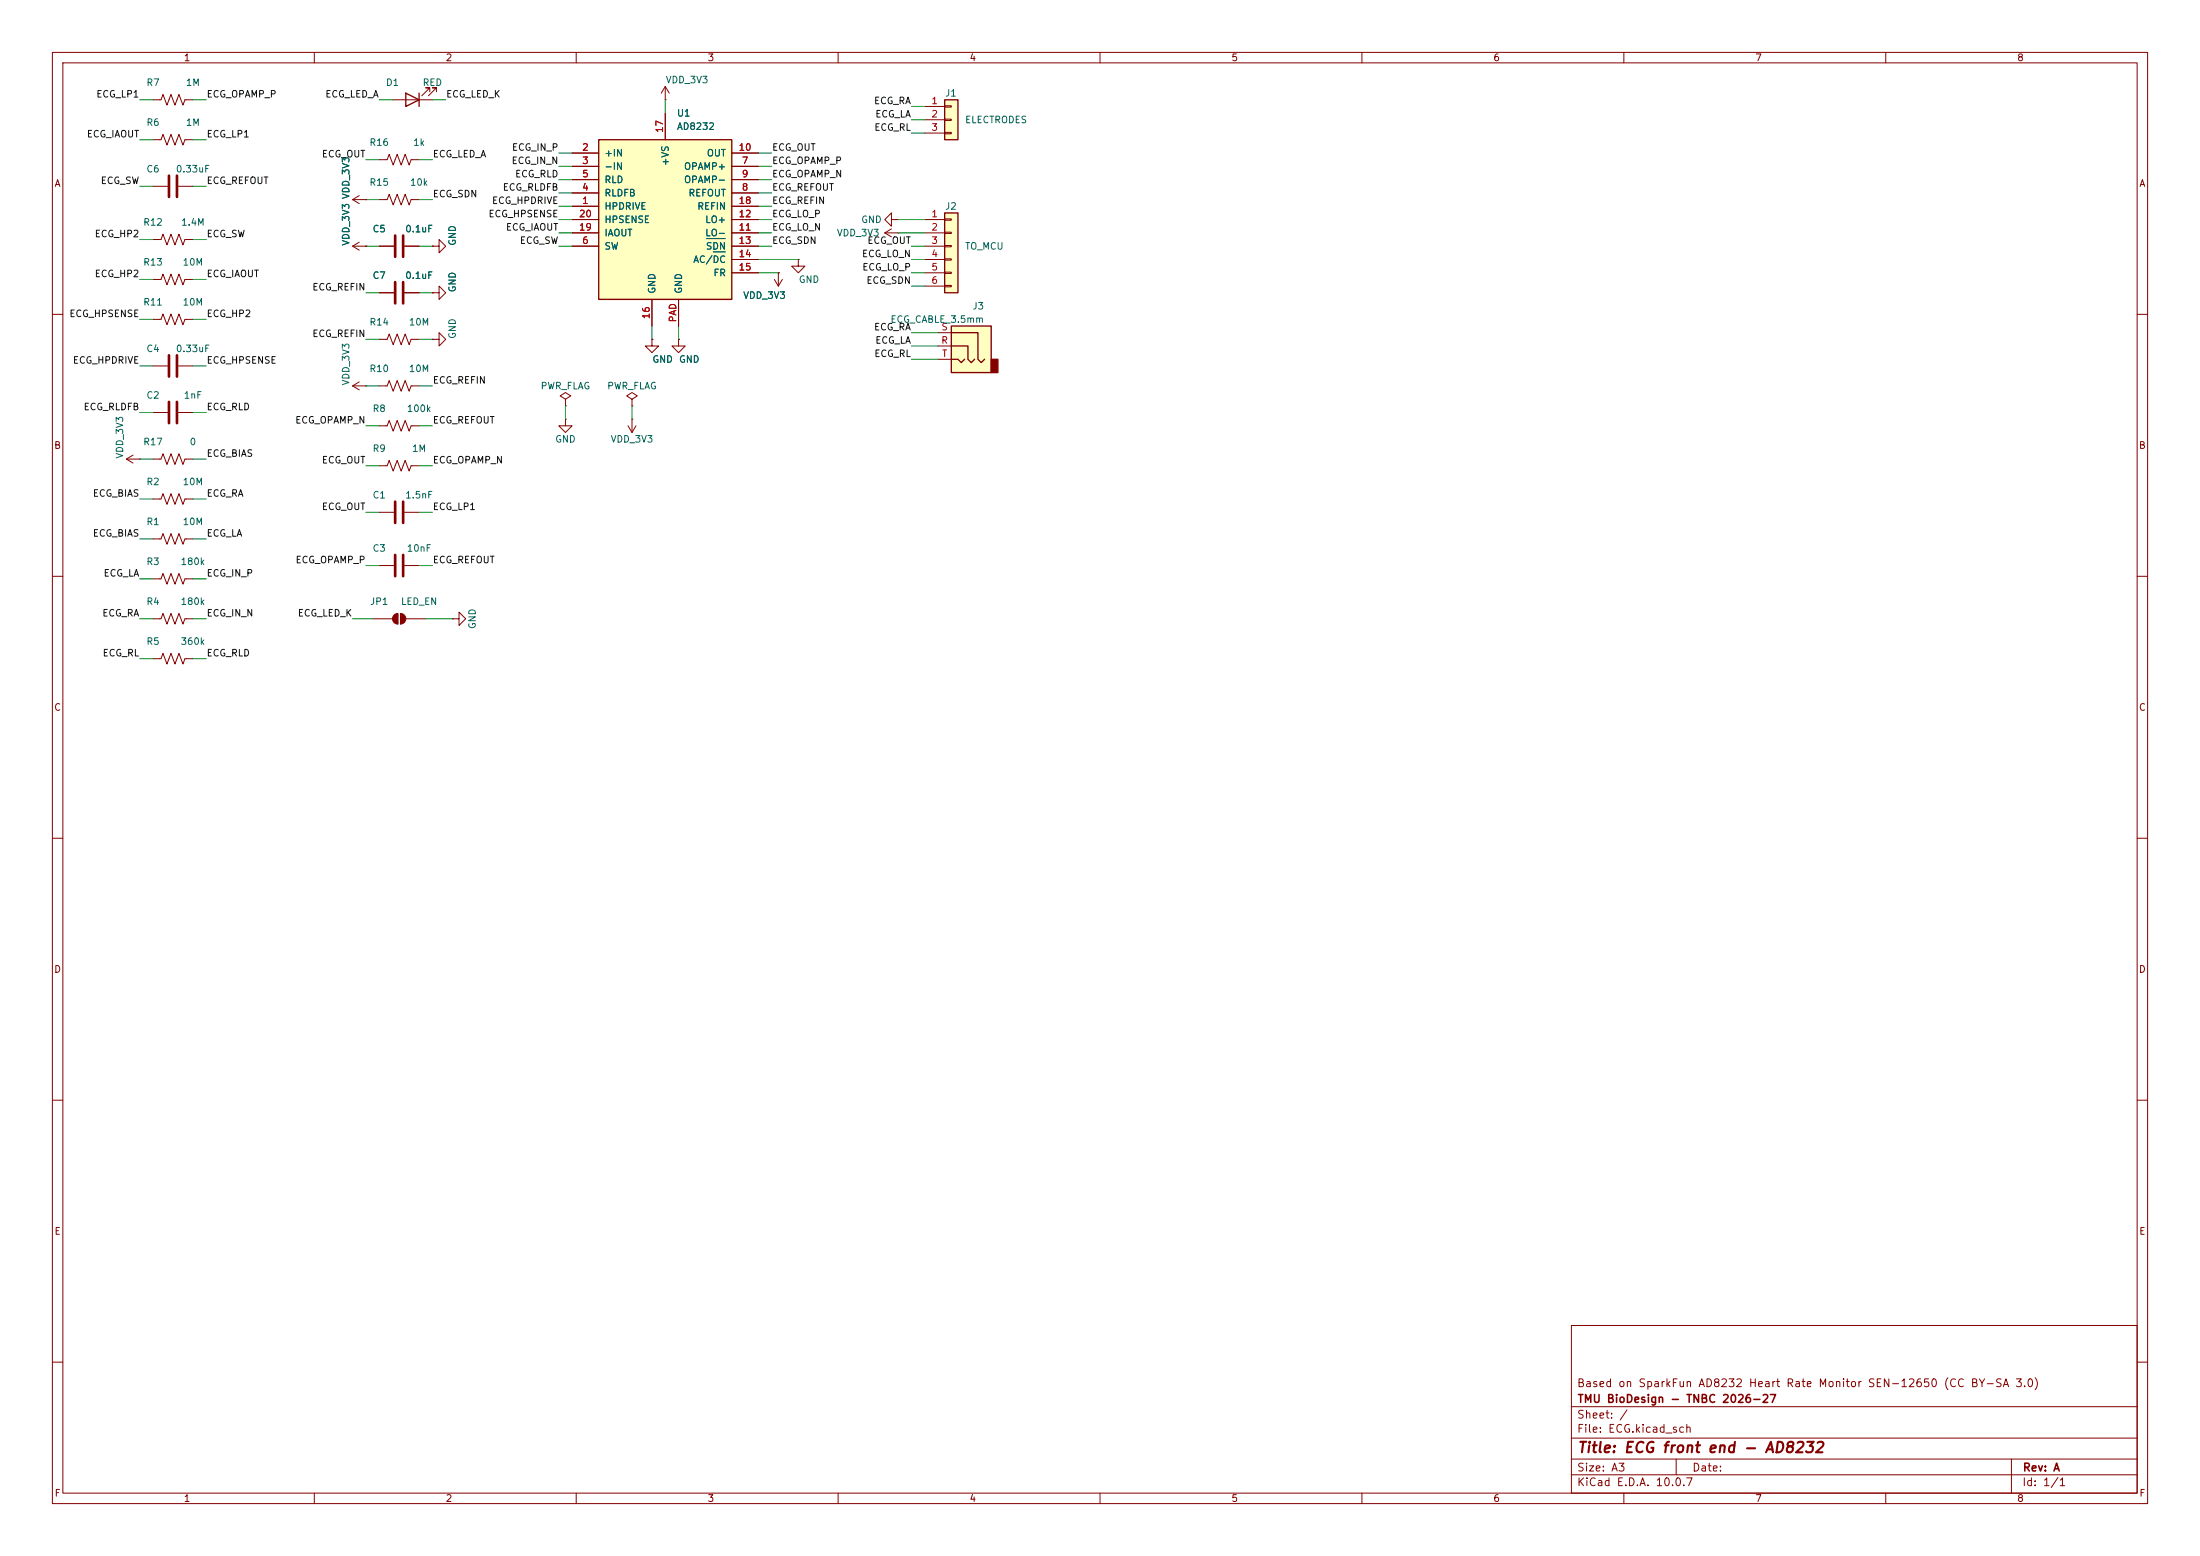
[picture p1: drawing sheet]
<svg xmlns="http://www.w3.org/2000/svg" width="420mm" height="297mm" viewBox="0 0 420 297" stroke-linecap="round" stroke-linejoin="round" font-family="sans-serif">
<g fill="none" stroke="#840000" stroke-width=".19">
<path d="M10 10h400v277h-400zM12 12h396v273h-396zM60 10v2M110 10v2M160 10v2M210 10v2M260 10v2M310 10v2M360 10v2M168.9 44.5l1.3 .7M168.9 44.5h2.5M170.2 41.9v-1.3l-1.3 1.3 1.3 1.3v-1.3h1.2"/>
<path d="M170.2 43.7l-1.3 .8M171.4 44.5h.1M171.4 41.9h.1M10 60h2M67.3 73.7l1.3 .7M67.3 73.7h2.5M68.6 72.9l-1.3 .8M69.8 73.7h.1M408 60h2M72.4 81.3h1.5l.4-1 .8 2 .7-2 .8 2 .7-2 .8 2 .4-1h1.5M107.9 80v1.3h1.3l-1.3 1.3-1.2-1.3h1.2M107.9 80h.1"/>
<path d="M10 110h2M86.4 118.1h1.2v-1.3l1.3 1.3-1.3 1.3v-1.3M86.4 118.1h.1M408 110h2M10 160h2M408 160h2M10 210h2M408 210h2M300 253h108v32h-108zM10 260h2M300 278.5h108M300 274.5h108"/>
<path d="M300 268.5h108M320 278.5v3M384 278.5v6.5M408 260h2M60 285v2M110 285v2M160 285v2M210 285v2M260 285v2M300 281.5h108M310 285v2M360 285v2"/>
</g>
<path d="M181.6 62.2h7.6v8.9h-7.6z" fill="#ffffc2"/>
<path d="M189.2 68.6h1.3v2.5h-1.3z" fill="#840000" stroke="#840000" stroke-width=".25"/>
<path d="M181.6 62.2h7.6v8.9h-7.6zM181.6 66h3.2v2.6l.6 .6 .7-.6M181.6 68.6h1.3l.6 .6 .6-.6M181.6 63.5h5.1v5.1l.6 .6 .7-.6" fill="none" stroke="#840000" stroke-width=".25"/>
<path d="M29.2 61h1.5l.4-1.1 .8 2.1 .7-2.1 .8 2.1 .8-2.1 .7 2.1 .4-1h1.5M29.2 69.9h2.8M29.2 78.7h2.8M34 69.9h2.8M34 78.7h2.8M107.9 76.2l1.1-.6-1.1-.7-1 .7 1 .6v1.3M107.9 77.5h.1M179.1 66h2.5M179.1 63.5h2.5M179.1 68.6h2.5M72.4 88.9h1.5l.4-1 .8 2 .7-2 .8 2 .7-2 .8 2 .4-1h1.5" fill="none" stroke="#840000" stroke-width=".19"/>
<path d="M32.3 67.8v4.1M32.3 76.7v4.1M33.8 67.8v4.1M33.8 76.7v4.1" fill="none" stroke="#840000" stroke-width=".51"/>
<path d="M180.3 40.6h2.6v15.3h-2.6z" fill="#ffffc2"/>
<path d="M180.3 40.6h2.6v15.3h-2.6z" fill="none" stroke="#840000" stroke-width=".25"/>
<g fill="none" stroke="#840000" stroke-width=".19">
<path d="M176.5 41.9h3.8M176.5 44.5h3.8M176.5 47h3.8M176.5 49.5h3.8M176.5 52.1h3.8M176.5 54.6h3.8M180.3 41.8h1.3v.2h-1.3zM180.3 44.3h1.3v.3h-1.3zM180.3 46.9h1.3v.2h-1.3zM180.3 49.4h1.3v.3h-1.3zM180.3 51.9h1.3v.3h-1.3zM180.3 54.5h1.3v.2h-1.3z"/>
<path d="M72.4 64.8h1.5l.4-1 .8 2 .7-2 .8 2 .7-2 .8 2 .4-1h1.5M82.5 64.8h1.3v-1.3l1.3 1.3-1.3 1.2v-1.2M82.5 64.8h.1M72.4 97.8h2.8M77.2 97.8h2.8M119.9 81.3l.7 1.3M120.6 80h.1M120.6 80v2.6M121.4 81.3l-.8 1.3M71.1 118.1h3.8M72.4 108h2.8M75.9 117.1v2"/>
<path d="M76.5 117.1v2M77.2 108h2.8M77.5 118.1h3.8"/>
</g>
<path d="M75.4 95.8v4M77 95.8v4M75.4 105.9v4.1M77 105.9v4.1" fill="none" stroke="#840000" stroke-width=".51"/>
<g fill="#840000" stroke="#840000" stroke-width=".19">
<path d="M75.2 117.4l.7-.3v2a1.02 1.02 0 0 1-.9-.6 1.02 1.02 0 0 1 .2-1.1z"/>
<path d="M76.5 117.1a1.02 1.02 0 0 1 1 1 1.02 1.02 0 0 1-1 1z"/>
</g>
<path d="M180.3 19.1h2.6v7.6h-2.6z" fill="#ffffc2"/>
<path d="M180.3 19.1h2.6v7.6h-2.6z" fill="none" stroke="#840000" stroke-width=".25"/>
<g fill="none" stroke="#840000" stroke-width=".19">
<path d="M29.2 19.1h1.5l.4-1.1 .8 2.1 .7-2.1 .8 2.1 .8-2.1 .7 2.1 .4-1h1.5M29.2 26.7h1.5l.4-1 .8 2 .7-2 .8 2 .8-2 .7 2 .4-1h1.5M29.2 35.6h2.8M34 35.6h2.8M176.5 20.3h3.8M176.5 22.9h3.8M176.5 25.4h3.8M180.3 20.2h1.3v.2h-1.3zM180.3 22.7h1.3v.3h-1.3zM180.3 25.3h1.3v.2h-1.3zM29.2 53.3h1.5l.4-1 .8 2.1 .7-2.1 .8 2.1 .8-2.1 .7 2.1 .4-1.1h1.5M29.2 45.7h1.5l.4-1 .8 2 .7-2 .8 2 .8-2 .7 2 .4-1h1.5"/>
<path d="M72.4 73.7h1.5l.4-1.1 .8 2.1 .7-2.1 .8 2.1 .7-2.1 .8 2.1 .4-1h1.5M120.6 76.2l1.1-.6-1.1-.7-1 .7 1 .6v1.3M120.6 77.5h.1"/>
</g>
<path d="M32.3 33.5v4.1M33.8 33.5v4.1" fill="none" stroke="#840000" stroke-width=".51"/>
<path d="M114.3 26.7h25.4v30.5h-25.4z" fill="#ffffc2"/>
<path d="M77.5 17.8l2.5 1.3-2.5 1.2zM80 17.8v2.5M114.3 26.7h25.4v30.5h-25.4z" fill="none" stroke="#840000" stroke-width=".25"/>
<g fill="none" stroke="#840000" stroke-width=".19">
<path d="M74.9 19.1h7.6M82 17.5v-.7h-.7h.7l-1.5 1.5M83.3 17.5v-.7h-.8h.8l-1.5 1.5M127 19.1h.1M127 16.5v2.6M127 16.5l-.8 1.3M127 16.5l.8 1.3M67.3 38.1l1.3 .8M67.3 38.1h2.5M68.6 37.3l-1.3 .8M69.8 38.1h.1M72.4 38.1h1.5l.4-1 .8 2 .7-2 .8 2 .7-2 .8 2 .4-1h1.5"/>
<path d="M72.4 30.5h1.5l.4-1 .8 2 .7-2 .8 2 .7-2 .8 2 .4-1h1.5M109.2 39.4h5.1M109.2 29.2h5.1M109.2 31.8h5.1M109.2 36.8h5.1M109.2 34.3h5.1M127 21.6v5.1M139.7 39.4h5.1M139.7 29.2h5.1M139.7 31.8h5.1M139.7 36.8h5.1M139.7 34.3h5.1"/>
<path d="M67.3 47h2.5M67.3 47l1.3 .8M68.6 46.2l-1.3 .8M69.8 47h.1M72.4 47h2.8M72.4 55.9h2.8M77.2 47h2.8M77.2 55.9h2.8M82.5 55.9h1.3v-1.3l1.3 1.3-1.3 1.3v-1.3M82.5 55.9h.1M82.5 47h1.3v-1.3l1.3 1.3-1.3 1.3v-1.3M82.5 47h.1"/>
<path d="M109.2 47h5.1M109.2 44.5h5.1M109.2 41.9h5.1M124.5 57.2v5M129.5 57.2v5M139.7 47h5.1M139.7 44.5h5.1M139.7 41.9h5.1M139.7 49.5h5.1M139.7 52.1h5.1M147.8 53.3l.8 1.3M148.6 52.1h.1"/>
<path d="M148.6 52.1v2.5M149.4 53.3l-.8 1.3M152.4 49.5v1.3h1.3l-1.3 1.3-1.3-1.3h1.3M152.4 49.5h.1M124.5 64.8v1.2h1.2l-1.2 1.3-1.3-1.3h1.3M124.5 64.8h.1M129.5 64.8v1.2h1.3l-1.3 1.3-1.2-1.3h1.2M129.5 64.8h.1M24.1 87.6l1.3 .8M24.1 87.6h2.6M25.4 86.9l-1.3 .7M26.7 87.6h.1"/>
<path d="M29.2 95.3h1.5l.4-1.1 .8 2.1 .7-2.1 .8 2.1 .8-2.1 .7 2.1 .4-1h1.5M29.2 87.6h1.5l.4-1 .8 2 .7-2 .8 2 .8-2 .7 2 .4-1h1.5M29.2 118.1h1.5l.4-1 .8 2 .7-2 .8 2 .8-2 .7 2 .4-1h1.5M29.2 110.5h1.5l.4-1 .8 2 .7-2 .8 2 .8-2 .7 2 .4-1h1.5M29.2 102.9h1.5l.4-1 .8 2 .7-2 .8 2 .8-2 .7 2 .4-1h1.5M29.2 125.7h1.5l.4-1 .8 2 .7-2 .8 2 .8-2 .7 2 .4-1h1.5"/>
</g>
<path d="M134.9 45.5h3.6M136.2 48.1h2.3" fill="none" stroke="#006464" stroke-width=".19"/>
<path d="M75.4 45v4M75.4 53.8v4.1M77 45v4M77 53.8v4.1" fill="none" stroke="#840000" stroke-width=".51"/>
<g fill="none" stroke="#009600" stroke-width=".19">
<path d="M26.7 19.1h2.5M36.8 19.1h2.6M72.4 19.1h2.5M82.5 19.1h2.6M127 19.1v2.5M26.7 26.7h2.5M26.7 35.6h2.5M36.8 26.7h2.6M36.8 35.6h2.6M69.8 30.5h2.6M69.8 38.1h2.6M80 30.5h2.5"/>
<path d="M80 38.1h2.5M106.7 31.8h2.5M106.7 36.8h2.5M106.7 29.2h2.5M106.7 39.4h2.5M106.7 34.3h2.5M144.8 31.8h2.5M144.8 36.8h2.5M144.8 29.2h2.5M144.8 39.4h2.5M144.8 34.3h2.5M174 20.3h2.5"/>
<path d="M174 25.4h2.5M174 22.9h2.5M26.7 53.3h2.5M26.7 45.7h2.5M36.8 53.3h2.6M36.8 45.7h2.6M69.8 47h2.6M69.8 55.9h2.6M80 47h2.5M80 55.9h2.5M106.7 41.9h2.5M106.7 44.5h2.5"/>
<path d="M106.7 47h2.5M144.8 41.9h2.5M144.8 44.5h2.5M144.8 47h2.5M144.8 49.5h7.6M144.8 52.1h3.8M171.4 41.9h5.1M171.4 44.5h5.1M174 47h2.5M174 49.5h2.5M174 52.1h2.5M174 54.6h2.5"/>
<path d="M26.7 61h2.5M26.7 78.7h2.5M26.7 69.9h2.5M36.8 61h2.6M36.8 78.7h2.6M36.8 69.9h2.6M69.8 73.7h2.6M69.8 64.8h2.6M80 73.7h2.5M80 64.8h2.5M107.9 77.5v2.5M120.6 77.5v2.5"/>
<path d="M124.5 62.2v2.6M129.5 62.2v2.6M174 63.5h5.1M174 66h5.1M174 68.6h5.1M26.7 95.3h2.5M26.7 87.6h2.5M36.8 95.3h2.6M36.8 87.6h2.6M69.8 88.9h2.6M69.8 81.3h2.6M69.8 97.8h2.6"/>
<path d="M80 88.9h2.5M80 81.3h2.5M80 97.8h2.5M26.7 118.1h2.5M26.7 110.5h2.5M26.7 102.9h2.5M36.8 118.1h2.6M36.8 110.5h2.6M36.8 102.9h2.6M67.3 118.1h3.8M69.8 108h2.6M80 108h2.5"/>
<path d="M81.3 118.1h5.1M26.7 125.7h2.5M36.8 125.7h2.6"/>
</g>
<text font-size="2" fill="#840000" x="301" y="277.8">Title: ECG front end - AD8232</text>
<g font-size="1.5" fill="#840000">
<text x="300.9" y="265.1">Based on SparkFun AD8232 Heart Rate Monitor SEN-12650 (CC BY-SA 3.0)</text>
<text x="301" y="268.1">TMU BioDesign - TNBC 2026-27</text>
<text x="300.9" y="273.8">File: ECG.kicad_sch</text>
<text x="300.9" y="271.1">Sheet: /</text>
<text x="300.9" y="281.2">Size: A3</text>
<text x="322.9" y="281.2">Date:</text>
<text x="386" y="281.2">Rev: A</text>
<text x="300.9" y="284">KiCad E.D.A. 10.0.7</text>
<text x="385.9" y="284">Id: 1/1</text>
</g>
<g font-size="1.3" fill="#840000">
<text x="35" y="12">1</text>
<text x="85" y="12">2</text>
<text x="135" y="12">3</text>
<text x="185" y="12">4</text>
<text x="235" y="12">5</text>
<text x="285" y="12">6</text>
<text x="335" y="12">7</text>
<text x="385" y="12">8</text>
<text x="10.3" y="36">A</text>
<text x="408.3" y="36">A</text>
<text x="10.2" y="86">B</text>
<text x="408.2" y="86">B</text>
<text x="10.2" y="136">C</text>
<text x="408.2" y="136">C</text>
<text x="10.2" y="186">D</text>
<text x="408.2" y="186">D</text>
<text x="10.3" y="236">E</text>
<text x="408.3" y="236">E</text>
<text x="10.3" y="286">F</text>
<text x="35" y="287">1</text>
<text x="85" y="287">2</text>
<text x="135" y="287">3</text>
<text x="185" y="287">4</text>
<text x="235" y="287">5</text>
<text x="285" y="287">6</text>
<text x="335" y="287">7</text>
<text x="385" y="287">8</text>
<text x="408.3" y="286">F</text>
</g>
<g font-size="1.3" fill="#006464">
<text x="27.8" y="16.7">R7</text>
<text x="35.4" y="16.7">1M</text>
<text x="73.6" y="16.7">D1</text>
<text x="80.6" y="16.7">RED</text>
<text x="127" y="16.2">VDD_3V3</text>
<text x="129.1" y="22.6">U1</text>
<text x="180.3" y="18.7">J1</text>
<text x="184.1" y="23.8">ELECTRODES</text>
<text x="27.8" y="24.3">R6</text>
<text x="35.4" y="24.3">1M</text>
<text x="70.4" y="28.1">R16</text>
<text x="78.8" y="28.1">1k</text>
<text x="129.1" y="25.1">AD8232</text>
<text x="27.8" y="33.2">C6</text>
<text x="33.5" y="33.2">0.33uF</text>
<text x="70.4" y="35.8">R15</text>
<text x="78.2" y="35.8">10k</text>
<text x="115.3" y="30.2">+IN</text>
<text x="115.3" y="32.7">-IN</text>
<text x="115.3" y="35.3">RLD</text>
<text x="128" y="31.8" transform="rotate(-90 128 31.8)">+VS</text>
<text x="130.5" y="32.7">OPAMP+</text>
<text x="130.5" y="35.3">OPAMP-</text>
<text x="134.8" y="30.2">OUT</text>
<text x="115.3" y="40.3">HPDRIVE</text>
<text x="115.3" y="37.8">RLDFB</text>
<text x="131.3" y="37.8">REFOUT</text>
<text x="133" y="40.3">REFIN</text>
<text x="180.3" y="40.3">J2</text>
<text x="27.2" y="43.4">R12</text>
<text x="34.5" y="43.4">1.4M</text>
<text x="67" y="47" transform="rotate(-90 67 47)">VDD_3V3 VDD_3V3</text>
<text x="71" y="44.7">C5</text>
<text x="77.3" y="44.7">0.1uF</text>
<text x="87.3" y="47" transform="rotate(-90 87.3 47)">GND</text>
<text x="115.3" y="48">SW</text>
<text x="115.3" y="45.4">IAOUT</text>
<text x="115.3" y="42.9">HPSENSE</text>
<text x="134.5" y="45.4">LO-</text>
<text x="134.5" y="42.9">LO+</text>
<text x="134.6" y="48">SDN</text>
<text x="159.7" y="45.4">VDD_3V3</text>
<text x="164.3" y="42.9">GND</text>
<text x="184.1" y="48">TO_MCU</text>
<text x="27.2" y="51">R13</text>
<text x="34.8" y="51">10M</text>
<text x="71" y="53.5">C7</text>
<text x="77.3" y="53.5">0.1uF</text>
<text x="132.2" y="50.5">AC/DC</text>
<text x="136.1" y="53">FR</text>
<text x="27.2" y="58.6">R11</text>
<text x="34.8" y="58.6">10M</text>
<text x="87.3" y="55.9" transform="rotate(-90 87.3 55.9)">GND</text>
<text x="125.4" y="56.2" transform="rotate(-90 125.4 56.2)">GND</text>
<text x="130.5" y="56.2" transform="rotate(-90 130.5 56.2)">GND</text>
<text x="141.8" y="57.4">VDD_3V3</text>
<text x="152.4" y="54.3">GND</text>
<text x="185.5" y="59.4">J3</text>
<text x="70.4" y="62.4">R14</text>
<text x="77.9" y="62.4">10M</text>
<text x="87.3" y="64.8" transform="rotate(-90 87.3 64.8)">GND</text>
<text x="169.9" y="61.9">ECG_CABLE_3.5mm</text>
<text x="27.8" y="67.5">C4</text>
<text x="33.5" y="67.5">0.33uF</text>
<text x="70.4" y="71.3">R10</text>
<text x="77.9" y="71.3">10M</text>
<text x="124.4" y="69.5">GND</text>
<text x="129.5" y="69.5">GND</text>
<text x="27.8" y="76.4">C2</text>
<text x="35" y="76.4">1nF</text>
<text x="67" y="73.7" transform="rotate(-90 67 73.7)">VDD_3V3</text>
<text x="103.1" y="74.6">PWR_FLAG</text>
<text x="115.8" y="74.6">PWR_FLAG</text>
<text x="71" y="78.9">R8</text>
<text x="77.6" y="78.9">100k</text>
<text x="23.8" y="87.6" transform="rotate(-90 23.8 87.6)">VDD_3V3</text>
<text x="27.2" y="85.3">R17</text>
<text x="36.1" y="85.3">0</text>
<text x="71" y="86.6">R9</text>
<text x="78.6" y="86.6">1M</text>
<text x="105.9" y="84.8">GND</text>
<text x="116.5" y="84.8">VDD_3V3</text>
<text x="27.8" y="92.9">R2</text>
<text x="34.8" y="92.9">10M</text>
<text x="71" y="95.5">C1</text>
<text x="77.3" y="95.5">1.5nF</text>
<text x="27.8" y="100.5">R1</text>
<text x="34.8" y="100.5">10M</text>
<text x="71" y="105.6">C3</text>
<text x="77.6" y="105.6">10nF</text>
<text x="27.8" y="108.2">R3</text>
<text x="34.4" y="108.2">180k</text>
<text x="27.8" y="115.8">R4</text>
<text x="34.4" y="115.8">180k</text>
<text x="70.5" y="115.8">JP1</text>
<text x="76.4" y="115.8">LED_EN</text>
<text x="27.8" y="123.4">R5</text>
<text x="34.4" y="123.4">360k</text>
<text x="91.1" y="120.2" transform="rotate(-90 91.1 120.2)">GND</text>
</g>
<g font-size="1.3" fill="#0f0f0f">
<text x="18.3" y="18.9">ECG_LP1</text>
<text x="39.3" y="18.9">ECG_OPAMP_P</text>
<text x="62" y="18.9">ECG_LED_A</text>
<text x="85.1" y="18.9">ECG_LED_K</text>
<text x="166.7" y="20.2">ECG_RA</text>
<text x="167" y="22.7">ECG_LA</text>
<text x="16.5" y="26.5">ECG_IAOUT</text>
<text x="39.3" y="26.5">ECG_LP1</text>
<text x="97.6" y="29.1">ECG_IN_P</text>
<text x="147.3" y="29.1">ECG_OUT</text>
<text x="166.8" y="25.3">ECG_RL</text>
<text x="19.1" y="35.4">ECG_SW</text>
<text x="39.3" y="35.4">ECG_REFOUT</text>
<text x="61.3" y="30.4">ECG_OUT</text>
<text x="82.5" y="30.4">ECG_LED_A</text>
<text x="97.6" y="31.6">ECG_IN_N</text>
<text x="98.2" y="34.2">ECG_RLD</text>
<text x="147.3" y="31.6">ECG_OPAMP_P</text>
<text x="147.3" y="34.2">ECG_OPAMP_N</text>
<text x="82.5" y="38">ECG_SDN</text>
<text x="93.1" y="41.8">ECG_HPSENSE</text>
<text x="93.8" y="39.2">ECG_HPDRIVE</text>
<text x="95.9" y="36.7">ECG_RLDFB</text>
<text x="147.3" y="36.7">ECG_REFOUT</text>
<text x="147.3" y="39.2">ECG_REFIN</text>
<text x="147.3" y="41.8">ECG_LO_P</text>
<text x="18" y="45.6">ECG_HP2</text>
<text x="39.3" y="45.6">ECG_SW</text>
<text x="96.5" y="44.3">ECG_IAOUT</text>
<text x="99.1" y="46.9">ECG_SW</text>
<text x="147.3" y="46.9">ECG_SDN</text>
<text x="147.3" y="44.3">ECG_LO_N</text>
<text x="165.5" y="46.9">ECG_OUT</text>
<text x="18" y="53.2">ECG_HP2</text>
<text x="39.3" y="53.2">ECG_IAOUT</text>
<text x="164.4" y="49.4">ECG_LO_N</text>
<text x="164.5" y="51.9">ECG_LO_P</text>
<text x="59.5" y="55.8">ECG_REFIN</text>
<text x="165.3" y="54.5">ECG_SDN</text>
<text x="13.1" y="60.8">ECG_HPSENSE</text>
<text x="39.3" y="60.8">ECG_HP2</text>
<text x="59.5" y="64.6">ECG_REFIN</text>
<text x="166.7" y="63.4">ECG_RA</text>
<text x="167" y="65.9">ECG_LA</text>
<text x="13.8" y="69.7">ECG_HPDRIVE</text>
<text x="39.3" y="69.7">ECG_HPSENSE</text>
<text x="166.8" y="68.5">ECG_RL</text>
<text x="82.5" y="73.5">ECG_REFIN</text>
<text x="15.9" y="78.6">ECG_RLDFB</text>
<text x="39.3" y="78.6">ECG_RLD</text>
<text x="56.3" y="81.2">ECG_OPAMP_N</text>
<text x="82.5" y="81.2">ECG_REFOUT</text>
<text x="39.3" y="87.5">ECG_BIAS</text>
<text x="61.3" y="88.8">ECG_OUT</text>
<text x="82.5" y="88.8">ECG_OPAMP_N</text>
<text x="17.6" y="95.1">ECG_BIAS</text>
<text x="39.3" y="95.1">ECG_RA</text>
<text x="61.3" y="97.7">ECG_OUT</text>
<text x="82.5" y="97.7">ECG_LP1</text>
<text x="17.6" y="102.7">ECG_BIAS</text>
<text x="39.3" y="102.7">ECG_LA</text>
<text x="56.3" y="107.8">ECG_OPAMP_P</text>
<text x="82.5" y="107.8">ECG_REFOUT</text>
<text x="19.7" y="110.4">ECG_LA</text>
<text x="39.3" y="110.4">ECG_IN_P</text>
<text x="19.4" y="118">ECG_RA</text>
<text x="39.3" y="118">ECG_IN_N</text>
<text x="56.7" y="118">ECG_LED_K</text>
<text x="19.5" y="125.6">ECG_RL</text>
<text x="39.3" y="125.6">ECG_RLD</text>
</g>
<g font-size="1.3" fill="#a90000">
<text x="177.7" y="20.2">1</text>
<text x="177.7" y="22.7">2</text>
<text x="111" y="29.1">2</text>
<text x="126.9" y="25.5" transform="rotate(-90 126.9 25.5)">17</text>
<text x="140.9" y="29.1">10</text>
<text x="177.7" y="25.3">3</text>
<text x="111" y="31.6">3</text>
<text x="111" y="34.2">5</text>
<text x="141.5" y="31.6">7</text>
<text x="141.5" y="34.2">9</text>
<text x="110.4" y="41.8">20</text>
<text x="111" y="39.2">1</text>
<text x="111" y="36.7">4</text>
<text x="140.9" y="41.8">12</text>
<text x="140.9" y="39.2">18</text>
<text x="141.5" y="36.7">8</text>
<text x="177.7" y="41.8">1</text>
<text x="110.4" y="44.3">19</text>
<text x="111" y="46.9">6</text>
<text x="140.9" y="44.3">11</text>
<text x="140.9" y="46.9">13</text>
<text x="177.7" y="44.3">2</text>
<text x="177.7" y="46.9">3</text>
<text x="140.9" y="49.4">14</text>
<text x="140.9" y="51.9">15</text>
<text x="177.7" y="49.4">4</text>
<text x="177.7" y="51.9">5</text>
<text x="177.7" y="54.5">6</text>
<text x="124.3" y="61" transform="rotate(-90 124.3 61)">16</text>
<text x="129.4" y="61.6" transform="rotate(-90 129.4 61.6)">PAD</text>
<text x="179.6" y="65.9">R</text>
<text x="179.6" y="63.4">S</text>
<text x="179.7" y="68.4">T</text>
</g>
</svg>
